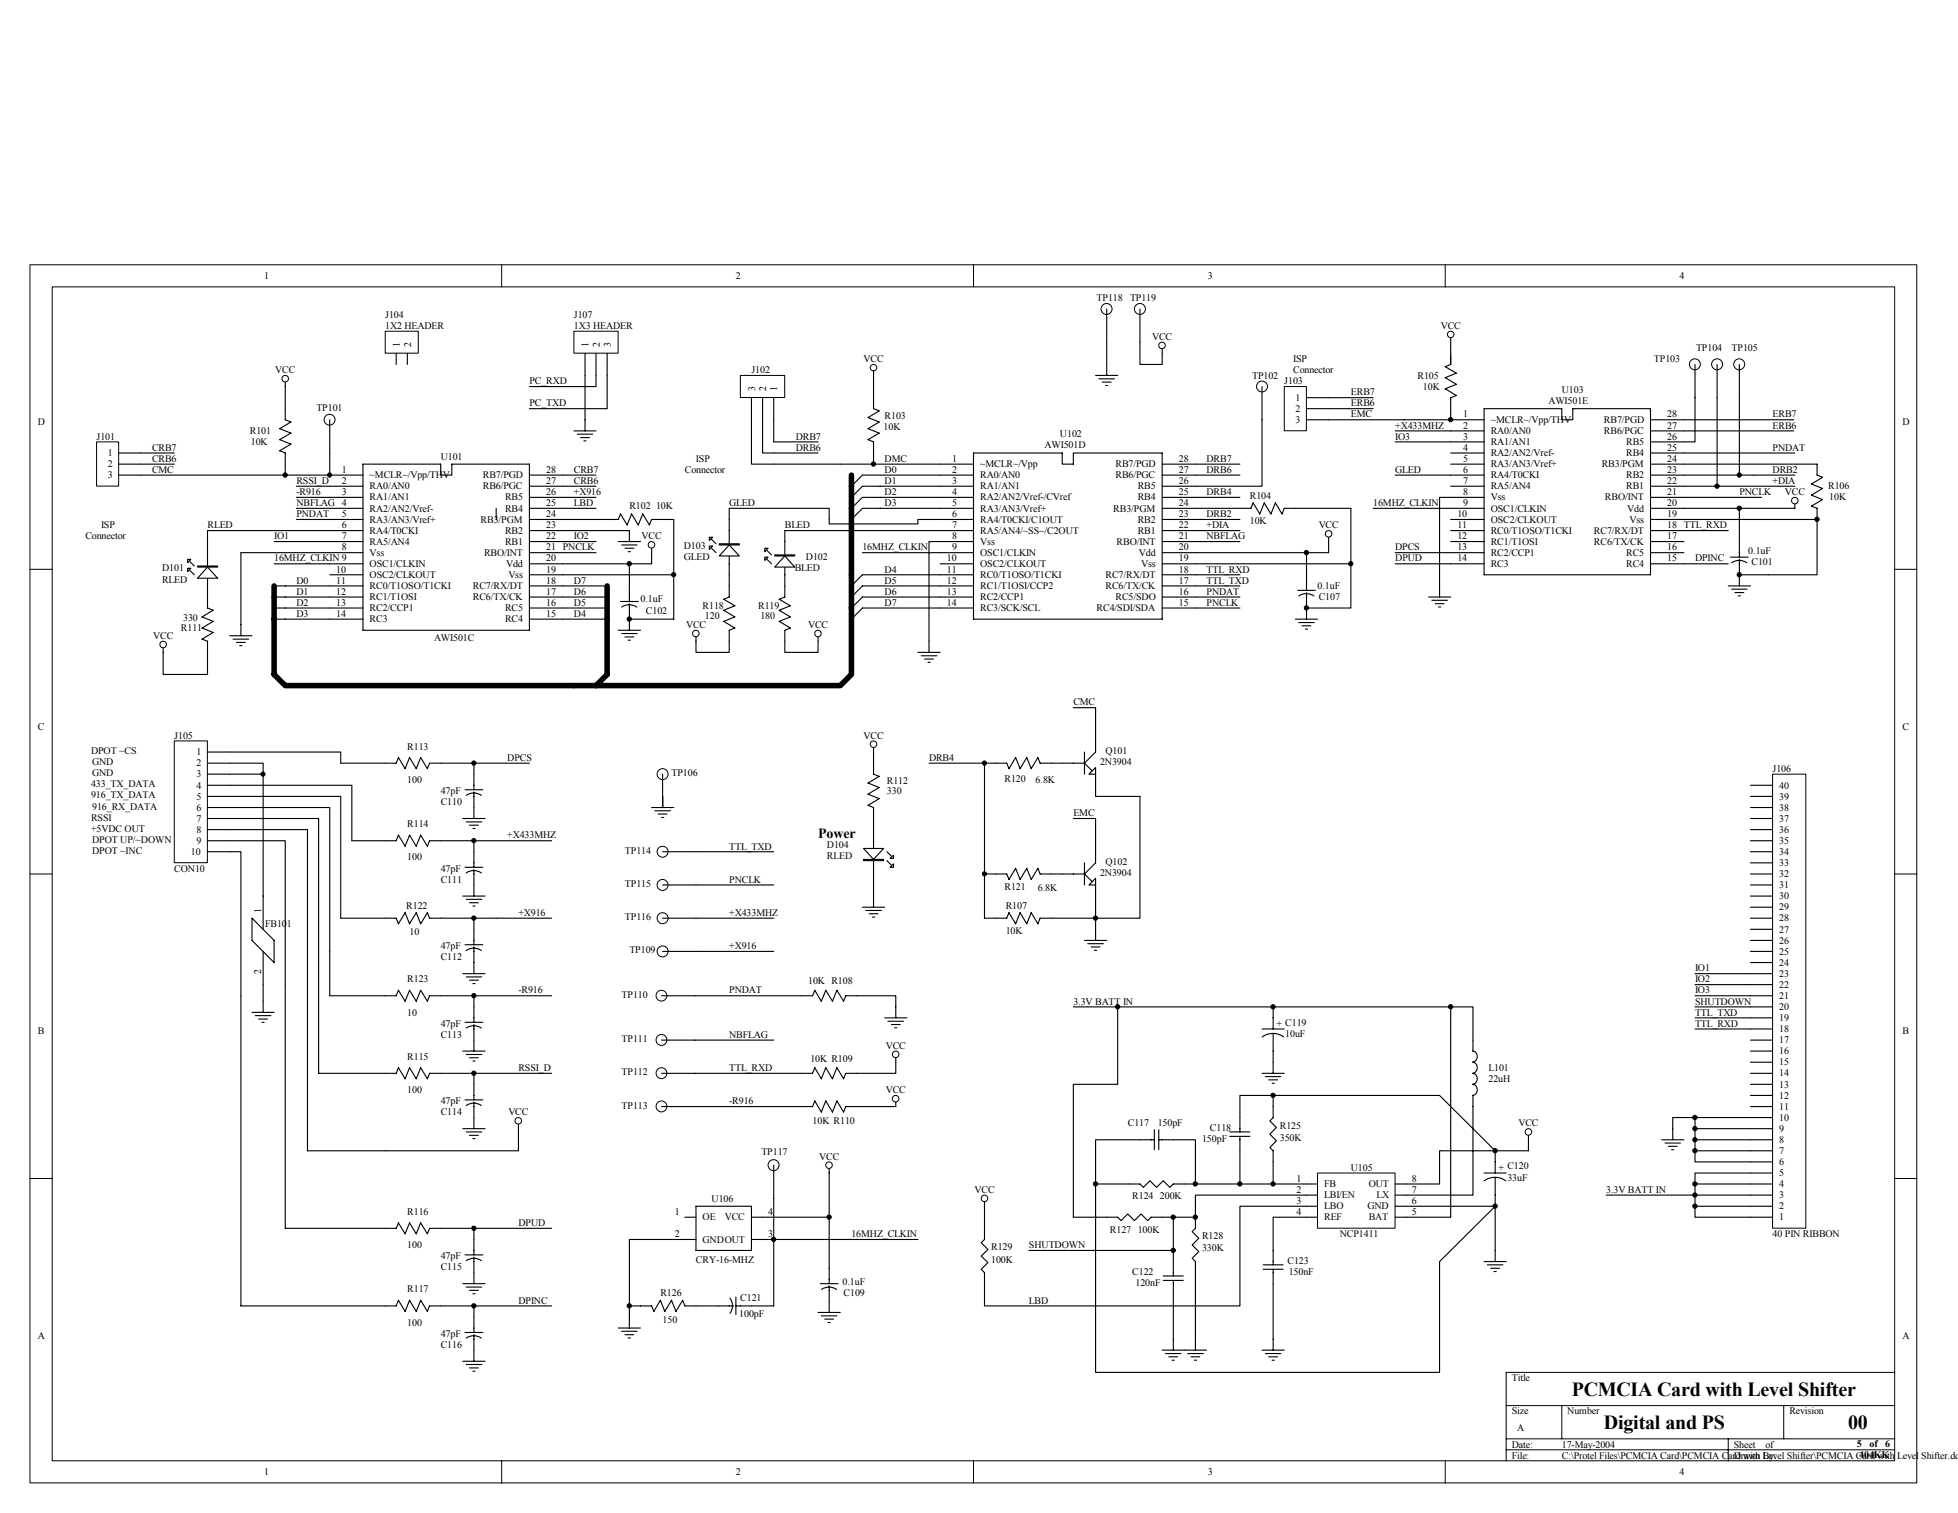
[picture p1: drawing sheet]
<svg xmlns="http://www.w3.org/2000/svg" width="279mm" height="216mm" viewBox="0 0 279 216" stroke-linecap="round" stroke-linejoin="round" font-family="sans-serif">
<g fill="none" stroke="#000" stroke-width=".14">
<path d="M4.3 37.8h269.2v173.8h-269.2zM71.6 37.8v3.1M138.9 37.8v3.1M206.2 37.8v3.1M7.5 40.9h262.9v167.5h-262.9zM4.3 81.2h3.2M270.4 81.2h3.1M4.3 124.7h3.2M270.4 124.7h3.1M4.3 168.2h3.2M270.4 168.2h3.1M270.4 195.8h-55.5v12.7"/>
<path d="M71.6 208.5v3.1M138.9 208.5v3.1M206.2 208.5v3.1M214.9 200.6h55.5M214.9 205.3h55.5M214.9 206.9h55.5M222.9 200.6v4.7M246.6 205.3v3.2M254.5 200.6v4.7"/>
<circle cx="47" cy="59.9" r=".78"/>
<circle cx="94.6" cy="135.8" r=".78"/>
<circle cx="94.6" cy="131" r=".78"/>
<circle cx="94.6" cy="121.5" r=".78"/>
<circle cx="94.6" cy="126.3" r=".78"/>
<circle cx="94.4" cy="153.1" r=".78"/>
<circle cx="94.4" cy="148.4" r=".78"/>
<circle cx="94.4" cy="157.9" r=".78"/>
<circle cx="94.4" cy="142.1" r=".77"/>
<circle cx="110.4" cy="166.3" r=".78"/>
</g>
<path d="M39.1 83.6v12.6l1.6 1.6h41.2" fill="none" stroke="#000" stroke-width=".79"/>
<g fill="none" stroke="#000" stroke-width=".16">
<path d="M40.7 58.3v1.6l.8 .3-1.6 1 1.6 .6-1.6 .9 1.6 .7-1.6 .9 .8 .3v1.6M47.1 59.9v7.9M20.1 67.8h31.7M20.1 66.2h4.8M20.1 64.6h4.8M29.6 75.7h22.2M47.1 69.4h4.7M47.1 71h4.7M47.1 72.5h4.7M47.1 74.1h4.7M47.1 77.3h4.7M51.8 66.2h11.1v1.6h1.6v-1.6h11v23.7h-23.7z"/>
<path d="M51.8 78.9h-17.4v11.8M75.5 69.4h4.8M75.5 71h4.8M75.5 78.9h4.8M75.5 67.8h4.8M75.5 72.5h4.8M75.5 74.1h4.8M75.5 75.7h4.8M75.5 77.3h4.8M29.6 85.2v1.6l.8 .3-1.6 .9 1.6 .7-1.6 .9 1.6 .7-1.6 .9 .8 .3v3.2M32.8 90.7h3.2M33.3 91.2h2.2"/>
<path d="M33.7 91.7h1.3M34.2 92.1h.3M47.1 80.5h4.7M47.1 82h4.7M47.1 83.6h4.7M47.1 85.2h4.7M47.1 86.8h4.7M47.1 88.3h4.7M75.5 80.5h4.8M75.5 82h4.8M75.5 83.6h4.8M75.5 85.2h4.8"/>
<path d="M75.5 86.8h4.8M75.5 88.3h4.8M94.6 135.8h4.7M94.6 126.3h4.7M94.6 131h4.7M94.6 121.5h4.7M94.4 142.1h4.7M94.4 148.4h16M94.4 153.2h12.7M94.4 157.9h21.6l.3-.8 .9 1.6 .6-1.6 1 1.6 .6-1.6 1 1.6 .3-.8h1.6M114.4 142.1h1.6l.3-.8 .9 1.6 .6-1.6 1 1.6 .6-1.6 1 1.6 .3-.8h1.6M114.4 153.2h1.6l.3-.8 .9 1.5 .6-1.5 1 1.5 .6-1.5 1 1.5 .3-.7h1.6"/>
<path d="M97.7 173.7h1.6M99.3 176.9h-9.5v12.6M99.3 172.1h7.9v6.3h-7.9zM107.2 176.9h23.8M107.2 173.7h11.1v9.5M110.4 166.3v20.1h-5.4M88.2 189.5h3.2M88.7 190h2.2M89.2 190.5h1.2M89.6 190.9h.4M89.8 186.4h3.2l.3 .7 .9-1.6 .7 1.6 .9-1.6 .7 1.6 .9-1.6 .3 .9h7M104.2 185.3a1.8 1.8 0 0 1 0 2.1"/>
<path d="M105 185.1v2.5M116.7 187.3h3.2M117.1 183.2h2.5M117.2 187.8h2.2M117.2 184a1.89 1.89 0 0 1 2.2 0M117.7 188.2h1.3M118.2 188.7h.3M118.3 183.5v3.8"/>
</g>
<g fill="#000" stroke="#000" stroke-width=".14">
<circle cx="40.7" cy="67.8" r=".31"/>
<circle cx="47" cy="67.8" r=".3"/>
<circle cx="110.4" cy="176.9" r=".31"/>
<circle cx="89.8" cy="186.3" r=".31"/>
</g>
<path d="M13.8 63.1h3.1v6.3h-3.1z" fill="#fff"/>
<path d="M13.8 63.1h3.1v6.3h-3.1z" fill="none" stroke="#000" stroke-width=".14"/>
<g fill="none" stroke="#000" stroke-width=".16">
<path d="M17 64.6h3.1M17 66.2h3.1M17 67.8h3.1M104.1 74.1v-1.6h14.2v1.6M110.4 64.6h6.3M110.4 63.1h6.3M123.1 72.5l-1.6 1.6M123.1 71l-1.6 1.5M123.1 69.4l-1.6 1.6M123.1 67.8l-1.6 1.6M131 93.1h3.2M131.5 93.6h2.2"/>
<path d="M131.9 94h1.3M132.4 94.5h.3M132.6 91.5v1.6"/>
</g>
<path d="M121.5 67.8v4.7" fill="none" stroke="#000" stroke-width=".79"/>
<path d="M105.7 53.6h6.3v3.1h-6.3z" fill="#fff"/>
<path d="M105.6 53.6h6.4v3.1h-6.4z" fill="none" stroke="#000" stroke-width=".14"/>
<g fill="none" stroke="#000" stroke-width=".16">
<path d="M107.2 56.7v3.2M108.8 56.7v3.2M110.4 56.7v3.2M124.7 56.7v1.6l.8 .3-1.6 1 1.6 .6-1.6 1 1.6 .6-1.6 .9 .8 .4v1.5M189.6 58.3h6.3M189.6 56.7h6.3M80.3 74.1h7.9l.3-.8 1 1.6 .6-1.6 1 1.6 .6-1.6 1 1.6 .3-.8h3.1v14.2h-6.3M112 75.7h26.9M121.5 68.6v.5M121.5 70.2v.5M121.5 71.8v.4M134.2 74.1h4.7"/>
<path d="M134.2 66.2h4.7M134.2 67.8h4.7M134.2 69.4h4.7M134.2 71h4.7M134.2 72.5h4.7M134.2 77.3h4.7M134.2 78.9h4.7M138.9 64.6h12.7v1.6h1.6v-1.6h12.6v23.7h-26.9zM165.8 74.1h4.8M165.8 75.7h4.8M165.8 66.2h4.8M165.8 67.8h4.8"/>
<path d="M165.8 69.4h4.8M165.8 71h4.8M165.8 72.5h11.1M165.8 77.3h4.8M165.8 78.9h20.6v5.3M184.8 72.5h8v8M80.3 80.5h9.5v5.3M80.3 82h15.8M88.2 89.9h3.2M88.5 85.8h2.6M88.7 86.6a1.89 1.89 0 0 1 2.2 0M88.7 90.4h2.2"/>
<path d="M89.2 90.9h1.2M89.6 91.4h.4M89.8 86.1v3.8M104.1 82v3.2l-.8 .3 1.6 .9-1.6 .7 1.6 .9-1.6 .7 1.6 .9-.8 .3v1.6M112 83.6v1.6l-.8 .3 1.6 .9-1.6 .7 1.6 .9-1.6 .7 1.6 .9-.8 .3v1.6M121.5 81.2v.5M121.5 82.8v.5M121.5 84.4v.5M121.5 86v.4M134.2 80.5h4.7M138.9 82h-15.8l-1.6 1.6M138.9 86.8h-15.8l-1.6 1.5"/>
<path d="M138.9 85.2h-15.8l-1.6 1.6M138.9 83.6h-15.8l-1.6 1.6M165.8 80.5h27M165.8 82h4.8M165.8 86.8h4.8M165.8 85.2h4.8M165.8 83.6h4.8M184.8 88.3h3.2M185.2 84.2h2.5M185.3 88.8h2.2M185.3 85a1.89 1.89 0 0 1 2.2 0M185.8 89.3h1.2"/>
<path d="M186.3 89.8h.3M186.4 84.6v3.7M192.8 80.5v6.3h-6.4"/>
</g>
<path d="M121.5 72.5v23.7l-1.6 1.6h-38M86.6 83.6v12.6l-1.6 1.6" fill="none" stroke="#000" stroke-width=".79"/>
<g fill="#000" stroke="#000" stroke-width=".14">
<circle cx="89.8" cy="88.3" r=".31"/>
<circle cx="96.1" cy="82" r=".31"/>
<circle cx="186.4" cy="86.7" r=".31"/>
<circle cx="192.8" cy="80.4" r=".31"/>
</g>
<path d="M183.3 55.2h3.1v6.3h-3.1z" fill="#fff"/>
<g fill="none" stroke="#000" stroke-width=".14">
<path d="M183.3 55.2h3.1v6.3h-3.1z"/>
<circle cx="180.1" cy="55.1" r=".78"/>
<circle cx="241.8" cy="52" r=".78"/>
<circle cx="245" cy="52" r=".78"/>
<circle cx="248.2" cy="52" r=".78"/>
<circle cx="94.6" cy="110.5" r=".78"/>
</g>
<g fill="none" stroke="#000" stroke-width=".16">
<path d="M156.3 53.6h3.2M156.8 54.1h2.2M157.3 54.5h1.3M157.8 55h.3M157.9 52v1.6M180.1 55.2v14.2h-9.5M186.4 56.7h3.2M186.4 58.3h3.2M186.4 59.9h25.4M207 50.4v1.6l-.8 .3 1.6 1-1.6 .6 1.6 .9-1.6 .7 1.6 .9-.8 .3v1.6M211.8 58.3h11.1v1.6h1.5v-1.6h11.1v23.7h-23.7zM235.5 59.9h20.5"/>
<path d="M241.9 52v11.1h-6.4M245 52v4.7M248.2 52v4.7M40.7 66.2v1.6M101.5 77l.7 .6M101.5 78.2l.7 .7M104.1 74.1v7.9M118.3 74.1v.7h12.7v-.7h3.2M176.9 72.5h1.6l.3-.7 1 1.5 .6-1.5 1 1.5 .6-1.5 .9 1.5 .4-.8h1.5M199.1 63.1h12.7M207 72.5h4.8M207 64.6h4.8"/>
<path d="M207 74.1h4.8M207 61.5h4.8M207 67.8h4.8M207 66.2h4.8M207 71h4.8M207 75.7h4.8M207 69.4h4.8M207 77.3h4.8M207 78.9h4.8M235.5 72.5h12.7v7M235.5 64.6h20.6M235.5 74.1h23.8"/>
<path d="M235.5 61.5h20.5M235.5 67.8h14.8M235.5 66.2h23.8v1.6l.8 .3-1.6 1 1.6 .6-1.6 1 1.6 .6-1.6 .9 .8 .3v1.6M235.5 71h4.8M235.5 75.7h4.8M235.5 69.4h4.8M235.5 77.3h4.8M235.5 78.9h4.8M246.9 79.5h2.6M248.2 79.8v3.8M259.3 74.1v7.9h-11.1M203.9 85.2h3.1"/>
<path d="M204.3 85.7h2.2M204.8 86.1h1.3M205.3 86.6h.3M205.4 83.6v1.6M207 80.5h4.8M235.5 80.5h4.8M246.6 83.6h3.2M247.1 80.3a1.89 1.89 0 0 1 2.2 0M247.1 84.1h2.2M247.6 84.6h1.2M248 85h.3M48.6 108.9h7.9l.4-.8 .9 1.6 .6-1.6 1 1.6 .6-1.6 1 1.6 .3-.8h14.2"/>
<path d="M50.2 120h6.3l.4-.8 .9 1.6 .6-1.6 1 1.6 .6-1.6 1 1.6 .3-.8h17.4M66 116.8h3.2M66.4 112.7h2.5M66.5 113.5a1.89 1.89 0 0 1 2.2 0M66.5 117.3h2.2M67 117.8h1.3M67.5 118.2h.3M67.6 108.9v3.8M67.6 113v3.8M67.6 120v3.8M93 115.2h3.1M93.5 115.7h2.2"/>
<path d="M93.9 116.2h1.3M94.4 116.6h.3M94.6 110.5v4.7M124.7 107.3v3.2l.8 .3-1.6 .9 1.6 .7-1.6 .9 1.6 .7-1.6 .9 .8 .3v3.2M140.5 108.9v22.1M142.1 108.9h1.6l.3 .8 .9-1.6 .7 1.6 .9-1.6 .7 1.6 .9-1.6 .3 .8h1.6M156.3 113.6h6.4v17.4h-6.4M43.9 138.9v25.3h30.1M45.5 137.4v15.8h11l.4-.8 .9 1.5 .6-1.5 1 1.5 .6-1.5 1 1.5 .3-.7h17.4M47.1 135.8v6.3h9.4l.4-.8 .9 1.6 .6-1.6 1 1.6 .6-1.6 1 1.6 .3-.8h6.3M48.6 131h7.9l.4 .8 .9-1.6 .6 1.6 1-1.6 .6 1.6 1-1.6 .3 .8h6.3M66 138.9h3.2"/>
<path d="M66 127.9h3.2M66.4 134.8h2.5M66.4 123.8h2.5M66.5 135.6a1.89 1.89 0 0 1 2.2 0M66.5 124.6a1.89 1.89 0 0 1 2.2 0M66.5 139.4h2.2M66.5 128.3h2.2M67 139.9h1.3M67 128.8h1.3M67.5 129.3h.3M67.6 124.1v3.8M67.6 135.1v3.8"/>
<path d="M70.8 131h-3.2v3.8M99.3 131h11.1M99.3 135.8h11.1M99.3 126.3h11.1M99.3 121.5h11.1M123.1 129.5h3.1M123.5 129.9h2.3M124 130.4h1.3M124.5 130.9h.3M124.7 127.9v1.6M142.1 131h1.6l.3-.8 .9 1.6 .7-1.6 .9 1.6 .7-1.6 .9 1.6 .3-.8h7.9M142.1 124.7h1.6l.3 .8 .9-1.6 .7 1.6 .9-1.6 .7 1.6 .9-1.6 .3 .8h1.6"/>
<path d="M154.7 134.2h3.2M155.2 134.7h2.2M155.7 135.1h1.3M156.2 135.6h.3M156.3 127.9v3.1M156.3 132.6v1.6M34.4 142.1v44.3h22.1l.4-.9 .9 1.6 .6-1.6 1 1.6 .6-1.6 1 1.6 .3-.7h17.4M36 144.5h3.1M36.4 144.9h2.3M36.9 145.4h1.3M37.4 145.9h.3M37.5 142.9v1.6"/>
<path d="M40.7 140.5v34.8h15.8l.4-.8 .9 1.6 .6-1.6 1 1.6 .6-1.6 1 1.6 .3-.8h17.4M66 150h3.2M66.4 157h2.5M66.4 145.9h2.5M66.5 157.8a1.89 1.89 0 0 1 2.2 0M66.5 146.7a1.89 1.89 0 0 1 2.2 0M66.5 150.5h2.2M67 150.9h1.3M67.5 140.4h.3M67.5 151.4h.3M67.6 146.2v3.8M67.6 153.2v3.8"/>
<path d="M67.6 157.3v3.8M78.7 142.1h-11.1v3.8M99.1 142.1h15.3M107.1 153.2h7.3M66 161.1h3.2M66.4 179.1h2.5M66.5 179.9a1.89 1.89 0 0 1 2.2 0M66.5 161.5h2.2M67 162h1.3M67.5 162.5h.3M67.6 175.3v3.8M67.6 179.4v3.8"/>
<path d="M66 183.2h3.2M66 194.2h3.2M66.4 190.1h2.5M66.5 190.9a1.89 1.89 0 0 1 2.2 0M66.5 183.7h2.2M66.5 194.7h2.2M67 184.1h1.3M67 195.2h1.3M67.5 184.6h.3M67.5 195.7h.3M67.6 186.4v3.7M67.6 190.5v3.7"/>
</g>
<g fill="#000" stroke="#000" stroke-width=".14">
<circle cx="259.3" cy="74.1" r=".31"/>
<circle cx="248.2" cy="82" r=".31"/>
<circle cx="67.6" cy="108.9" r=".31"/>
<circle cx="67.6" cy="119.9" r=".3"/>
<circle cx="67.6" cy="131" r=".31"/>
<circle cx="140.5" cy="124.7" r=".3"/>
<circle cx="156.3" cy="131" r=".31"/>
<circle cx="67.6" cy="142.1" r=".31"/>
<circle cx="67.6" cy="153.1" r=".31"/>
<circle cx="67.6" cy="175.3" r=".31"/>
<circle cx="67.6" cy="186.3" r=".31"/>
</g>
<g fill="#fff" stroke="#000" stroke-width=".16">
<path d="M104.1 77.8l1.4 1.5h-2.9z"/>
<path d="M101.2 76.7h.5l-.5 .4z"/>
<path d="M101.2 77.9h.5l-.5 .5z"/>
<path d="M102.6 77.6h2.9v.2h-2.9z" fill-rule="evenodd"/>
</g>
<path d="M109.5 78.5l.6 .7M109.5 79.8l.6 .7M112 75.7v7.9" fill="none" stroke="#000" stroke-width=".16"/>
<g fill="#fff" stroke="#000" stroke-width=".16">
<path d="M112 79.3l1.4 1.6h-2.8z"/>
<path d="M109.1 78.2h.5l-.5 .5z"/>
<path d="M109.1 79.5h.5l-.5 .5z"/>
<path d="M110.6 79.2h2.8v.1h-2.8z" fill-rule="evenodd"/>
</g>
<path d="M29.6 77.3v7.9M27.1 80.1l.6 .7M27.1 81.4l.6 .6M89.8 80.5h3.2" fill="none" stroke="#000" stroke-width=".16"/>
<g fill="#fff" stroke="#000" stroke-width=".16">
<path d="M29.6 80.9l1.5 1.6h-2.9z"/>
<path d="M26.8 79.8h.4l-.4 .5z"/>
<path d="M26.8 81.1h.4l-.4 .5z"/>
<path d="M28.2 80.8h2.9v.1h-2.9z" fill-rule="evenodd"/>
</g>
<g fill="none" stroke="#000" stroke-width=".16">
<path d="M245 56.7v12.7M248.2 56.7v11.1M29.6 75.7v1.6M186.4 78.9h3.2M248.2 72.5h1.6M250.3 67.8h5.8M124.7 118.4v7.9M132.6 108.9h9.5M153.2 116.8h3.1v4.7M153.2 101h3.1v4.7M126.6 122.8l.6 .6M126.6 121.5l.6 .7"/>
<path d="M140.5 124.7h1.6M140.5 131h1.6M156.3 131v1.6"/>
</g>
<g fill="#fff" stroke="#000" stroke-width=".16">
<path d="M123.2 121.1h2.9l-1.4 1.5z"/>
<path d="M127.5 123.3v.5h-.5z"/>
<path d="M127 122.5l.5-.5v.5z"/>
<path d="M123.2 122.6h2.9v.2h-2.9z" fill-rule="evenodd"/>
</g>
<g fill="none" stroke="#000" stroke-width=".16">
<path d="M123.1 72.5h11.1M123.1 71h11.1M123.1 69.4h11.1M123.1 67.8h11.1M39.1 83.6h8M39.1 85.2h8M39.1 86.8h8M39.1 88.3h8M80.3 83.6h6.3M80.3 85.2h6.3M80.3 86.8h6.3M80.3 88.3h6.3"/>
<path d="M150 108.9h4.7M154.7 107.3v3.2M156.3 105.7v1.6l-1.6 1.6 1.2 1.1 .4-.5v1h-.9l.5-.5M156.3 110.5v3.1M124.7 126.3v1.6M150 124.7h4.7M154.7 123.1v3.2M156.3 121.5v1.6l-1.6 1.6 1.2 1.1 .4-.5v1h-.9l.5-.5M156.3 126.3v1.6"/>
</g>
<g fill="#000" stroke="#000" stroke-width=".14">
<circle cx="248.2" cy="67.8" r=".31"/>
<circle cx="248.2" cy="72.5" r=".31"/>
</g>
<path d="M188 167.4h11.1v7.9h-11.1z" fill="#fff"/>
<path d="M188 167.4h11.1v7.9h-11.1z" fill="none" stroke="#000" stroke-width=".14"/>
<g fill="none" stroke="#000" stroke-width=".16">
<path d="M153.2 143.7h53.8M180.1 146.8h3.2M180.1 153.2h3.2M180.1 148a2.6 2.6 0 0 1 3.1 0M180.6 153.6h2.2M181 154.1h1.3M181.5 154.6h.3M181.7 156.3h23.7l8 7.9v3.2M181.7 143.7v3.1M181.7 147.5v5.7M210.2 150a.8 .8 0 0 1 .6 .8 .8 .8 0 0 1-.6 .8M210.2 151.6a.8 .8 0 0 1 .6 .8 .8 .8 0 0 1-.6 .7 .8 .8 0 0 1 .6 .8 .8 .8 0 0 1-.6 .8 .81 .81 0 0 1 .6 .8 .81 .81 0 0 1-.6 .8"/>
<path d="M210.2 156.3v14.2h-11.1M210.2 150v-6.3h-3.2v30h-7.9M146.8 178.4h20.6M153.2 173.7h6.3l.5 .5 .9-1 1 1 .9-1 1 1 .5-.5h6.3M164.7 162.6h-8.4v6.4h6.4l.5 .4 .9-.9 .9 .9 1-.9 .9 .9 .5-.4h9.5M164.7 161.2v2.9M165.4 162.6h5.2v6.4M165.4 161.2v2.9M167.4 173.7v8.4M170.6 173.7v1.6l-.5 .4 1 1-1 1 1 .9-1 1 .5 .4v12.7M175.5 162.2h2.9M175.5 161.5h2.9"/>
<path d="M176.9 161.5v-5.2h4.8v3.2l-.5 .5 .9 .9-.9 .9 .9 1-.9 .9 .5 .5v4.8M176.9 162.2v6.8h11.1M186.4 172.1h1.6M188 170.5h-17.4v3.2M188 173.7h-6.3v6.8M199.1 172.1h14.3v7.9M211.8 167.4h3.1M211.8 168.5a2.57 2.57 0 0 1 3.1 0M213.4 168v4.1l-8 7.9v15.8h-49.1v-26.8M218.1 164.2h-12.7v4.8h-6.3M165.8 192.7h6.4M166 182.7h2.8"/>
<path d="M166 182.1h2.8M166.3 193.1h2.2M166.8 193.6h1.3M167.3 194.1h.3M167.4 182.7v10M169.5 193.1h2.2M169.9 193.6h1.3M170.4 194.1h.4M180.1 192.7h3.2M180.3 181.1h2.8M180.3 180.5h2.8M180.6 193.1h2.2"/>
<path d="M181 193.6h1.3M181.5 194.1h.3M181.7 181.1v11.6M211.8 180h3.1M212.2 180.5h2.3M212.7 181h1.3M213.2 181.4h.3"/>
</g>
<path d="M253 110.5h4.7v64.8h-4.7z" fill="#fff"/>
<g fill="none" stroke="#000" stroke-width=".14">
<path d="M252.9 110.5h4.8v64.8h-4.8z"/>
<circle cx="40.7" cy="54" r=".47"/>
<circle cx="124.7" cy="52.5" r=".46"/>
<circle cx="165.8" cy="49.3" r=".47"/>
<circle cx="207" cy="47.7" r=".46"/>
<circle cx="93" cy="77.7" r=".47"/>
<circle cx="189.6" cy="76.2" r=".47"/>
<circle cx="256.1" cy="71.4" r=".47"/>
<circle cx="23.3" cy="92" r=".47"/>
<circle cx="99.3" cy="90.4" r=".47"/>
<circle cx="116.7" cy="90.4" r=".46"/>
<circle cx="124.6" cy="106.2" r=".47"/>
<circle cx="74" cy="159.9" r=".47"/>
<circle cx="127.8" cy="150.5" r=".47"/>
<circle cx="127.8" cy="156.8" r=".47"/>
<circle cx="118.3" cy="166.3" r=".47"/>
<circle cx="140.5" cy="171" r=".47"/>
<circle cx="218.1" cy="161.5" r=".47"/>
</g>
<g fill="none" stroke="#000" stroke-width=".16">
<path d="M40.7 54.5v3.8M124.7 52.9v3.8M165.8 49.8v.6M207 48.2v2.2M207 58.3v1.6M39.1 77.3h8M42.3 72.5h4.8M42.3 69.4h4.8M42.3 71h4.8M42.3 74.1h4.8M80.3 72.5h4.7M80.3 69.4h4.7"/>
<path d="M80.3 71h4.7M80.3 77.3h4.7M80.3 67.8h4.7M80.3 75.7h9.5v1.6M80.3 78.9h4.7M88.2 77.3h3.2M88.7 77.8h2.2M89.2 78.2h1.2M89.6 78.7h.4M93 78.2v2.3M110.4 66.2h23.8M123.1 78.9h11.1"/>
<path d="M124.7 64.6v1.6M134.2 77.3h-1.6v14.2M170.6 71h6.3M170.6 74.1h6.3M170.6 77.3h6.3M170.6 67.8h6.3M170.6 75.7h6.3M170.6 66.2h6.3M189.6 76.7v2.2M195.9 72.5h11.1M199.1 67.8h7.9M199.1 78.9h7.9"/>
<path d="M199.1 61.5h7.9M207 71h-1.6v12.6M240.3 69.4h15.8M240.3 71h11.1M240.3 75.7h6.3M256.1 71.9v.6h-6.3M23.3 92.5v3.7h6.3v-1.5M39.1 80.5h8M99.3 90.9v2.2h4.8v-1.6M116.7 90.9v2.2h-4.7v-1.6M170.6 83.6h6.3M170.6 85.2h6.3"/>
<path d="M170.6 86.8h6.3M170.6 82h6.3M199.1 80.5h7.9M240.3 80.5h6.3M124.7 106.7v.6M249.8 120h3.1M249.8 118.4h3.1M249.8 116.8h3.1M249.8 115.2h3.1M249.8 113.6h3.1M249.8 112.1h3.1M70.8 131h7.9"/>
<path d="M249.8 138.9h3.1M249.8 137.4h3.1M249.8 135.8h3.1M249.8 134.2h3.1M249.8 132.6h3.1M249.8 131h3.1M249.8 129.5h3.1M249.8 127.9h3.1M249.8 126.3h3.1M249.8 124.7h3.1M249.8 123.1h3.1M249.8 121.5h3.1"/>
<path d="M127.8 150.9v2.3h-5.5M127.8 157.3v.6h-5.5M159.5 143.7v11h-6.3v19M241.9 159.5h-3.2v3.1M241.9 146.8h11M241.9 145.2h11M241.9 143.7h11M249.8 157.9h3.1M249.8 156.3h3.1M249.8 154.7h3.1M249.8 153.2h3.1M249.8 151.6h3.1"/>
<path d="M249.8 150h3.1M249.8 148.4h3.1M249.8 142.1h3.1M249.8 140.5h3.1M252.9 159.5h-11v6.3h11M74 160.4v3.8M118.3 166.8v6.9M140.5 171.5v5.4l-.5 .4 1 1-1 .9 1 1-1 .9 .5 .5v4.8h36.4v-14.3h9.5M218.1 162v2.2M229.2 170.5h23.7M237.1 162.6h3.2M237.6 163.1h2.2"/>
<path d="M238.1 163.6h1.2M238.5 164.1h.3M241.9 172.1h11M241.9 169h11M241.9 164.2h11M241.9 162.6h11M241.9 161.1h11M252.9 167.4h-11v6.3h11"/>
</g>
<g fill="#000" stroke="#000" stroke-width=".14">
<circle cx="207" cy="59.9" r=".31"/>
<circle cx="124.6" cy="66.2" r=".31"/>
<circle cx="186.4" cy="78.9" r=".31"/>
<circle cx="245" cy="69.4" r=".31"/>
<circle cx="89.8" cy="80.4" r=".31"/>
<circle cx="159.5" cy="143.7" r=".31"/>
<circle cx="181.7" cy="156.3" r=".31"/>
<circle cx="207" cy="143.7" r=".31"/>
<circle cx="118.3" cy="173.7" r=".31"/>
<circle cx="156.3" cy="168.9" r=".31"/>
<circle cx="167.4" cy="178.4" r=".31"/>
<circle cx="167.4" cy="173.7" r=".31"/>
<circle cx="170.6" cy="168.9" r=".31"/>
<circle cx="176.9" cy="168.9" r=".31"/>
<circle cx="181.7" cy="168.9" r=".31"/>
</g>
<path d="M24.9 105.7h4.7v17.4h-4.7z" fill="#fff"/>
<path d="M24.9 105.7h4.7v17.4h-4.7z" fill="none" stroke="#000" stroke-width=".14"/>
<g fill="none" stroke="#000" stroke-width=".16">
<path d="M107.2 59.9v6.3h3.2M108.8 59.9v4.7h1.6M110.4 59.9v3.2M29.6 107.3h19v1.6M29.6 112.1h20.6v7.9M29.6 113.6h19v17.4M29.6 115.2h17.5v20.6M29.6 116.8h15.9v20.6M29.6 118.4h14.3v20.5M29.6 120h11.1v20.5M29.6 108.9h3.2M29.6 110.5h7.9"/>
<path d="M29.6 121.5h4.8v20.6M241.9 138.9h7.9M241.9 142.1h7.9M241.9 140.5h7.9"/>
</g>
<path d="M81.9 47.3h6.3v3.1h-6.3z" fill="#fff"/>
<g fill="none" stroke="#000" stroke-width=".14">
<path d="M81.9 47.3h6.3v3.1h-6.3z"/>
<circle cx="157.9" cy="44.1" r=".78"/>
<circle cx="162.7" cy="44.1" r=".78"/>
</g>
<g fill="none" stroke="#000" stroke-width=".16">
<path d="M83.5 50.4v11.1M85 50.4v4.8h-9.5M86.6 50.4v7.9h-11.1M157.9 44.1v7.9M162.7 44.1v7.9h3.1v-1.6M70.8 72.5v1.6M81.9 61.5h3.1M82.4 62h2.2M82.8 62.4h1.3M83.3 62.9h.3M32.8 108.9h4.7v23.7M36 131l3.1 3.2v3.2l-3.1-3.2z"/>
<path d="M37.5 135.8v7.1M122.3 142.1h5.5v3.1M126.2 145.2h3.2M126.7 145.7h2.2M127.2 146.2h1.3M127.7 146.7h.3"/>
</g>
<g fill="#000" stroke="#000" stroke-width=".14">
<circle cx="37.5" cy="110.5" r=".3"/>
<circle cx="140.5" cy="108.9" r=".3"/>
</g>
<path d="M55 47.3h4.7v3.1h-4.7z" fill="#fff"/>
<path d="M55 47.3h4.7v3.1h-4.7z" fill="none" stroke="#000" stroke-width=".14"/>
<path d="M56.5 50.4v1.6M58.1 50.4v1.6" fill="none" stroke="#000" stroke-width=".16"/>
<g fill="#000" stroke="#000" stroke-width=".14">
<circle cx="181.7" cy="143.7" r=".31"/>
<circle cx="241.9" cy="159.5" r=".31"/>
<circle cx="170.6" cy="173.7" r=".31"/>
<circle cx="213.3" cy="164.2" r=".31"/>
<circle cx="213.3" cy="172.1" r=".31"/>
<circle cx="241.9" cy="164.2" r=".31"/>
<circle cx="241.9" cy="170.5" r=".31"/>
<circle cx="241.9" cy="168.9" r=".31"/>
<circle cx="241.9" cy="172.1" r=".31"/>
<circle cx="241.9" cy="162.6" r=".31"/>
<circle cx="241.9" cy="161" r=".31"/>
</g>
<g font-size="2.9">
<text x="224.3" y="199.2">PCMCIA Card with Level Shifter</text>
<text x="228.9" y="203.9">Digital and PS</text>
<text x="263.7" y="203.9">00</text>
</g>
<text font-size="2" x="116.7" y="119.5">Power</text>
<g font-size="1.4">
<text x="37.7" y="39.8">1</text>
<text x="105" y="39.8">2</text>
<text x="172.3" y="39.8">3</text>
<text x="239.6" y="39.8">4</text>
<text x="55" y="45.3">J104</text>
<text x="55" y="46.9">1X2 HEADER</text>
<text x="81.9" y="45.3">J107</text>
<text x="81.9" y="46.9">1X3 HEADER</text>
<text x="156.5" y="43">TP118</text>
<text x="161.2" y="43">TP119</text>
<text x="205.6" y="46.9">VCC</text>
<text x="39.3" y="53.3">VCC</text>
<text x="57.1" y="49.5" transform="rotate(-90 57.1 49.5)">1</text>
<text x="58.7" y="49.5" transform="rotate(-90 58.7 49.5)">2</text>
<text x="84" y="49.5" transform="rotate(-90 84 49.5)">1</text>
<text x="85.6" y="49.5" transform="rotate(-90 85.6 49.5)">2</text>
<text x="87.2" y="49.5" transform="rotate(-90 87.2 49.5)">3</text>
<text x="107.2" y="53.3">J102</text>
<text x="123.2" y="51.7">VCC</text>
<text x="164.4" y="48.5">VCC</text>
<text x="184.5" y="51.7">ISP</text>
<text x="184.5" y="53.3">Connector</text>
<text x="236" y="51.7">TP103</text>
<text x="242" y="50.1">TP104</text>
<text x="247.1" y="50.1">TP105</text>
<text x="45.1" y="58.6">TP101</text>
<text x="75.5" y="54.8">PC_RXD</text>
<text x="75.5" y="58">PC_TXD</text>
<text x="107.8" y="55.8" transform="rotate(-90 107.8 55.8)">3</text>
<text x="109.3" y="55.8" transform="rotate(-90 109.3 55.8)">2</text>
<text x="110.9" y="55.8" transform="rotate(-90 110.9 55.8)">1</text>
<text x="126.2" y="59.7">R103</text>
<text x="178.7" y="54">TP102</text>
<text x="183.3" y="54.8">J103</text>
<text x="184.8" y="57.2">1</text>
<text x="184.8" y="58.8">2</text>
<text x="192.8" y="56.4">ERB7</text>
<text x="192.8" y="58">ERB6</text>
<text x="192.8" y="59.6">EMC</text>
<text x="202.3" y="54">R105</text>
<text x="203.1" y="55.6">10K</text>
<text x="208.8" y="59.6">1</text>
<text x="221" y="57.7">AWI501E</text>
<text x="222.9" y="56.1">U103</text>
<text x="237.9" y="59.6">28</text>
<text x="252.9" y="59.6">ERB7</text>
<text x="5.4" y="60.7">D</text>
<text x="13.8" y="62.7">J101</text>
<text x="15.4" y="65.1">1</text>
<text x="21.7" y="64.3">CRB7</text>
<text x="21.7" y="65.9">CRB6</text>
<text x="35.6" y="61.9">R101</text>
<text x="35.8" y="63.5">10K</text>
<text x="62.9" y="65.6">U101</text>
<text x="99.3" y="65.9">ISP</text>
<text x="113.6" y="62.7">DRB7</text>
<text x="113.6" y="64.3">DRB6</text>
<text x="126.1" y="61.3">10K</text>
<text x="126.2" y="65.9">DMC</text>
<text x="135.9" y="65.9">1</text>
<text x="149.1" y="64">AWI501D</text>
<text x="151.3" y="62.4">U102</text>
<text x="168.2" y="65.9">28</text>
<text x="172.2" y="65.9">DRB7</text>
<text x="184.8" y="60.4">3</text>
<text x="199.1" y="62.7">IO3</text>
<text x="199.1" y="61.2">+X433MHZ</text>
<text x="208.8" y="61.2">2</text>
<text x="208.8" y="62.7">3</text>
<text x="208.8" y="64.3">4</text>
<text x="208.8" y="65.9">5</text>
<text x="212.7" y="61.9">RA0/AN0</text>
<text x="212.7" y="63.5">RA1/AN1</text>
<text x="212.7" y="60.4">~MCLR~/Vpp/THV</text>
<text x="212.7" y="65.1">RA2/AN2/Vref-</text>
<text x="228.9" y="60.4">RB7/PGD</text>
<text x="228.9" y="61.9">RB6/PGC</text>
<text x="232.1" y="63.5">RB5</text>
<text x="232.1" y="65.1">RB4</text>
<text x="237.9" y="62.7">26</text>
<text x="237.9" y="64.3">25</text>
<text x="237.9" y="65.9">24</text>
<text x="237.9" y="61.2">27</text>
<text x="252.9" y="61.2">ERB6</text>
<text x="252.9" y="64.3">PNDAT</text>
<text x="271.5" y="60.7">D</text>
<text x="15.4" y="66.7">2</text>
<text x="15.4" y="68.3">3</text>
<text x="21.7" y="67.5">CMC</text>
<text x="42.3" y="69">RSSI_D</text>
<text x="42.3" y="70.6">-R916</text>
<text x="48.8" y="69">2</text>
<text x="48.8" y="70.6">3</text>
<text x="48.8" y="67.5">1</text>
<text x="52.7" y="69.8">RA0/AN0</text>
<text x="52.7" y="71.4">RA1/AN1</text>
<text x="52.7" y="68.3">~MCLR~/Vpp/THV</text>
<text x="68.9" y="68.3">RB7/PGD</text>
<text x="68.9" y="69.8">RB6/PGC</text>
<text x="72.1" y="71.4">RB5</text>
<text x="77.9" y="70.6">26</text>
<text x="77.9" y="67.5">28</text>
<text x="77.9" y="69">27</text>
<text x="81.9" y="67.5">CRB7</text>
<text x="81.9" y="69">CRB6</text>
<text x="81.9" y="70.6">+X916</text>
<text x="97.7" y="67.5">Connector</text>
<text x="126.2" y="67.5">D0</text>
<text x="126.2" y="69">D1</text>
<text x="126.2" y="70.6">D2</text>
<text x="135.9" y="67.5">2</text>
<text x="135.9" y="69">3</text>
<text x="135.9" y="70.6">4</text>
<text x="139.9" y="66.7">~MCLR~/Vpp</text>
<text x="139.9" y="68.3">RA0/AN0</text>
<text x="139.9" y="69.8">RA1/AN1</text>
<text x="139.9" y="71.4">RA2/AN2/Vref-/CVref</text>
<text x="159.2" y="66.7">RB7/PGD</text>
<text x="159.2" y="68.3">RB6/PGC</text>
<text x="162.3" y="69.8">RB5</text>
<text x="162.3" y="71.4">RB4</text>
<text x="168.2" y="69">26</text>
<text x="168.2" y="70.6">25</text>
<text x="168.2" y="67.5">27</text>
<text x="172.2" y="67.5">DRB6</text>
<text x="172.2" y="70.6">DRB4</text>
<text x="178.4" y="71.3">R104</text>
<text x="199.1" y="67.5">GLED</text>
<text x="208.8" y="70.6">8</text>
<text x="208.8" y="67.5">6</text>
<text x="208.8" y="69">7</text>
<text x="212.7" y="71.4">Vss</text>
<text x="212.7" y="66.7">RA3/AN3/Vref+</text>
<text x="212.7" y="68.3">RA4/T0CKI</text>
<text x="212.7" y="69.8">RA5/AN4</text>
<text x="228.6" y="66.7">RB3/PGM</text>
<text x="229" y="71.4">RBO/INT</text>
<text x="232.1" y="68.3">RB2</text>
<text x="232.1" y="69.8">RB1</text>
<text x="237.9" y="67.5">23</text>
<text x="237.9" y="69">22</text>
<text x="237.9" y="70.6">21</text>
<text x="248.2" y="70.6">PNCLK</text>
<text x="252.9" y="67.5">DRB2</text>
<text x="252.9" y="69">+DIA</text>
<text x="254.7" y="70.6">VCC</text>
<text x="260.9" y="69.8">R106</text>
<text x="261" y="71.4">10K</text>
<text x="12.2" y="77">Connector</text>
<text x="14.4" y="75.4">ISP</text>
<text x="29.6" y="75.4">RLED</text>
<text x="39.1" y="77">IO1</text>
<text x="42.3" y="72.2">NBFLAG 4</text>
<text x="42.3" y="73.8">PNDAT</text>
<text x="48.8" y="73.8">5</text>
<text x="48.8" y="75.4">6</text>
<text x="48.8" y="77">7</text>
<text x="52.7" y="73">RA2/AN2/Vref-</text>
<text x="52.7" y="74.6">RA3/AN3/Vref+</text>
<text x="52.7" y="76.2">RA4/T0CKI</text>
<text x="52.7" y="77.7">RA5/AN4</text>
<text x="68.6" y="74.6">RB3/PGM</text>
<text x="72.1" y="73">RB4</text>
<text x="72.1" y="76.2">RB2</text>
<text x="72.1" y="77.7">RB1</text>
<text x="77.9" y="73.8">24</text>
<text x="77.9" y="72.2">25</text>
<text x="77.9" y="75.4">23</text>
<text x="77.9" y="77">22</text>
<text x="81.9" y="77">IO2</text>
<text x="81.9" y="72.2">LBD</text>
<text x="89.8" y="72.7">R102 10K</text>
<text x="91.5" y="77">VCC</text>
<text x="104.1" y="72.2">GLED</text>
<text x="112" y="75.4">BLED</text>
<text x="126.2" y="72.2">D3</text>
<text x="135.9" y="72.2">5</text>
<text x="135.9" y="73.8">6</text>
<text x="135.9" y="75.4">7</text>
<text x="135.9" y="77">8</text>
<text x="139.9" y="73">RA3/AN3/Vref+</text>
<text x="139.9" y="74.6">RA4/T0CKI/C1OUT</text>
<text x="139.9" y="76.2">RA5/AN4/~SS~/C2OUT</text>
<text x="139.9" y="77.7">Vss</text>
<text x="158.9" y="73">RB3/PGM</text>
<text x="159.3" y="77.7">RBO/INT</text>
<text x="162.3" y="74.6">RB2</text>
<text x="162.3" y="76.2">RB1</text>
<text x="168.2" y="72.2">24</text>
<text x="168.2" y="73.8">23</text>
<text x="168.2" y="75.4">22</text>
<text x="168.2" y="77">21</text>
<text x="172.2" y="73.8">DRB2</text>
<text x="172.2" y="75.4">+DIA</text>
<text x="172.2" y="77">NBFLAG</text>
<text x="178.4" y="74.7">10K</text>
<text x="188.2" y="75.4">VCC</text>
<text x="195.9" y="72.2">16MHZ_CLKIN</text>
<text x="208" y="73.8">10</text>
<text x="208" y="75.4">11</text>
<text x="208" y="77">12</text>
<text x="208.8" y="72.2">9</text>
<text x="212.7" y="73">OSC1/CLKIN</text>
<text x="212.7" y="74.6">OSC2/CLKOUT</text>
<text x="212.7" y="76.2">RC0/T1OSO/T1CKI</text>
<text x="212.7" y="77.7">RC1/T1OSI</text>
<text x="227.5" y="76.2">RC7/RX/DT</text>
<text x="227.5" y="77.7">RC6/TX/CK</text>
<text x="232.2" y="73">Vdd</text>
<text x="232.5" y="74.6">Vss</text>
<text x="237.9" y="73.8">19</text>
<text x="237.9" y="72.2">20</text>
<text x="237.9" y="75.4">18 TTL_RXD</text>
<text x="237.9" y="77">17</text>
<text x="23.1" y="81.5">D101</text>
<text x="23.1" y="83.1">RLED</text>
<text x="39.1" y="80.1">16MHZ_CLKIN 9</text>
<text x="42.3" y="83.3">D0</text>
<text x="48" y="81.7">10</text>
<text x="48" y="83.3">11</text>
<text x="48.8" y="78.5">8</text>
<text x="52.7" y="79.3">Vss</text>
<text x="52.7" y="80.9">OSC1/CLKIN</text>
<text x="52.7" y="82.5">OSC2/CLKOUT</text>
<text x="69.1" y="79.3">RBO/INT</text>
<text x="72.2" y="80.9">Vdd</text>
<text x="72.5" y="82.5">Vss</text>
<text x="77.9" y="81.7">19</text>
<text x="77.9" y="78.5">21 PNCLK</text>
<text x="77.9" y="80.1">20</text>
<text x="77.9" y="83.3">18</text>
<text x="81.9" y="83.3">D7</text>
<text x="97.6" y="78.4">D103</text>
<text x="97.6" y="80">GLED</text>
<text x="113.4" y="81.5">BLED</text>
<text x="115" y="80">D102</text>
<text x="123.1" y="78.5">16MHZ_CLKIN</text>
<text x="126.2" y="83.3">D5</text>
<text x="126.2" y="81.7">D4</text>
<text x="135.1" y="80.1">10</text>
<text x="135.1" y="83.3">12</text>
<text x="135.1" y="81.7">11</text>
<text x="135.9" y="78.5">9</text>
<text x="139.9" y="79.3">OSC1/CLKIN</text>
<text x="139.9" y="80.9">OSC2/CLKOUT</text>
<text x="139.9" y="82.5">RC0/T1OSO/T1CKI</text>
<text x="157.8" y="82.5">RC7/RX/DT</text>
<text x="162.5" y="79.3">Vdd</text>
<text x="162.8" y="80.9">Vss</text>
<text x="168.2" y="80.1">19</text>
<text x="168.2" y="78.5">20</text>
<text x="168.2" y="81.7">18</text>
<text x="168.2" y="83.3">17</text>
<text x="172.2" y="83.3">TTL_TXD</text>
<text x="172.2" y="81.7">TTL_RXD</text>
<text x="199.1" y="78.5">DPCS</text>
<text x="199.1" y="80.1">DPUD</text>
<text x="208" y="78.5">13</text>
<text x="208" y="80.1">14</text>
<text x="212.7" y="79.3">RC2/CCP1</text>
<text x="212.7" y="80.9">RC3</text>
<text x="232.1" y="80.9">RC4</text>
<text x="232.1" y="79.3">RC5</text>
<text x="237.9" y="80.1">15</text>
<text x="237.9" y="78.5">16</text>
<text x="241.9" y="80.1">DPINC</text>
<text x="249.5" y="79">0.1uF</text>
<text x="249.9" y="80.6">C101</text>
<text x="26.1" y="88.6">330</text>
<text x="42.3" y="84.9">D1</text>
<text x="42.3" y="86.4">D2</text>
<text x="42.3" y="88">D3</text>
<text x="48" y="84.9">12</text>
<text x="48" y="86.4">13</text>
<text x="48" y="88">14</text>
<text x="52.7" y="84.1">RC0/T1OSO/T1CKI</text>
<text x="52.7" y="85.6">RC1/T1OSI</text>
<text x="52.7" y="87.2">RC2/CCP1</text>
<text x="52.7" y="88.8">RC3</text>
<text x="67.5" y="84.1">RC7/RX/DT</text>
<text x="67.5" y="85.6">RC6/TX/CK</text>
<text x="72.1" y="88.8">RC4</text>
<text x="72.1" y="87.2">RC5</text>
<text x="77.9" y="88">15</text>
<text x="77.9" y="86.4">16</text>
<text x="77.9" y="84.9">17</text>
<text x="81.9" y="84.9">D6</text>
<text x="81.9" y="86.4">D5</text>
<text x="81.9" y="88">D4</text>
<text x="91.4" y="86">0.1uF</text>
<text x="92.2" y="87.5">C102</text>
<text x="97.9" y="89.6">VCC</text>
<text x="100.3" y="86.9">R118</text>
<text x="100.6" y="88.3">120</text>
<text x="108.2" y="86.9">R119</text>
<text x="108.5" y="88.3">180</text>
<text x="115.3" y="89.6">VCC</text>
<text x="126.2" y="86.4">D7</text>
<text x="126.2" y="84.9">D6</text>
<text x="135.1" y="84.9">13</text>
<text x="135.1" y="86.4">14</text>
<text x="139.9" y="84.1">RC1/T1OSI/CCP2</text>
<text x="139.9" y="85.6">RC2/CCP1</text>
<text x="139.9" y="87.2">RC3/SCK/SCL</text>
<text x="156.5" y="87.2">RC4/SDI/SDA</text>
<text x="157.8" y="84.1">RC6/TX/CK</text>
<text x="159.2" y="85.6">RC5/SDO</text>
<text x="168.2" y="86.4">15</text>
<text x="168.2" y="84.9">16</text>
<text x="172.2" y="84.9">PNDAT</text>
<text x="172.2" y="86.4">PNCLK</text>
<text x="188" y="84.1">0.1uF</text>
<text x="188.2" y="85.6">C107</text>
<text x="21.9" y="91.2">VCC</text>
<text x="25.8" y="90.1">R111</text>
<text x="61.9" y="91.5">AWI501C</text>
<text x="153.2" y="100.7">CMC</text>
<text x="5.4" y="104.1">C</text>
<text x="13" y="107.6">DPOT ~CS</text>
<text x="24.9" y="105.4">J105</text>
<text x="28" y="107.8">1</text>
<text x="58.1" y="107">R113</text>
<text x="123.2" y="105.4">VCC</text>
<text x="157.8" y="107.6">Q101</text>
<text x="271.5" y="104.1">C</text>
<text x="13" y="113.9">916_TX_DATA</text>
<text x="13" y="112.4">433_TX_DATA</text>
<text x="13.1" y="110.8">GND</text>
<text x="13.1" y="109.2">GND</text>
<text x="28" y="109.3">2</text>
<text x="28" y="110.9">3</text>
<text x="28" y="112.5">4</text>
<text x="58.1" y="111.7">100</text>
<text x="62.9" y="113.3">47pF</text>
<text x="72.4" y="108.6">DPCS</text>
<text x="95.8" y="110.8">TP106</text>
<text x="126.6" y="111.9">R112</text>
<text x="126.6" y="113.3">330</text>
<text x="132.6" y="108.6">DRB4</text>
<text x="143.3" y="111.6">R120</text>
<text x="147.8" y="111.7">6.8K</text>
<text x="157" y="109.2">2N3904</text>
<text x="252.9" y="110.2">J106</text>
<text x="253.9" y="112.5">40</text>
<text x="13" y="118.7">+5VDC OUT</text>
<text x="13" y="117.1">RSSI</text>
<text x="13.1" y="115.5">916_RX_DATA</text>
<text x="28" y="114.1">5</text>
<text x="28" y="115.7">6</text>
<text x="28" y="117.3">7</text>
<text x="28" y="118.9">8</text>
<text x="58.1" y="118">R114</text>
<text x="62.9" y="114.9">C110</text>
<text x="72.4" y="119.6">+X433MHZ</text>
<text x="153.2" y="116.5">EMC</text>
<text x="253.9" y="118.9">36</text>
<text x="253.9" y="117.3">37</text>
<text x="253.9" y="115.7">38</text>
<text x="253.9" y="114.1">39</text>
<text x="13.1" y="121.8">DPOT ~INC</text>
<text x="13.1" y="120.3">DPOT UP/~DOWN</text>
<text x="24.9" y="124.4">CON10</text>
<text x="27.2" y="122">10</text>
<text x="28" y="120.4">9</text>
<text x="58.1" y="122.8">100</text>
<text x="62.9" y="126">C111</text>
<text x="62.9" y="124.4">47pF</text>
<text x="89.2" y="121.8">TP114</text>
<text x="104.1" y="121.2">TTL_TXD</text>
<text x="104.1" y="126">PNCLK</text>
<text x="118" y="121.1">D104</text>
<text x="118" y="122.6">RLED</text>
<text x="157" y="125">2N3904</text>
<text x="157.8" y="123.4">Q102</text>
<text x="253.9" y="125.2">32</text>
<text x="253.9" y="123.6">33</text>
<text x="253.9" y="122">34</text>
<text x="253.9" y="120.4">35</text>
<text x="37.3" y="130.2" transform="rotate(-90 37.3 130.2)">1</text>
<text x="58" y="129.8">R122</text>
<text x="74" y="130.7">+X916</text>
<text x="89.2" y="126.6">TP115</text>
<text x="89.2" y="131.3">TP116</text>
<text x="104.1" y="130.7">+X433MHZ</text>
<text x="143.3" y="127.1">R121</text>
<text x="143.5" y="129.8">R107</text>
<text x="148.1" y="127.2">6.8K</text>
<text x="253.9" y="131.5">28</text>
<text x="253.9" y="129.9">29</text>
<text x="253.9" y="128.3">30</text>
<text x="253.9" y="126.7">31</text>
<text x="37.8" y="132.3">FB101</text>
<text x="58.4" y="133.4">10</text>
<text x="62.9" y="137">C112</text>
<text x="62.9" y="135.4">47pF</text>
<text x="89.8" y="136.1">TP109</text>
<text x="104.1" y="135.4">+X916</text>
<text x="143.5" y="133.2">10K</text>
<text x="253.9" y="137.8">24</text>
<text x="253.9" y="136.2">25</text>
<text x="253.9" y="134.6">26</text>
<text x="253.9" y="133.1">27</text>
<text x="37.3" y="138.9" transform="rotate(-90 37.3 138.9)">2</text>
<text x="58.1" y="140.2">R123</text>
<text x="74" y="141.8">-R916</text>
<text x="88.7" y="142.4">TP110</text>
<text x="104.1" y="141.8">PNDAT</text>
<text x="115.3" y="140.5">10K R108</text>
<text x="153.2" y="143.3">3.3V BATT IN</text>
<text x="241.9" y="143.3">SHUTDOWN</text>
<text x="241.9" y="138.6">IO1</text>
<text x="241.9" y="140.2">IO2</text>
<text x="241.9" y="141.8">IO3</text>
<text x="253.9" y="142.6">21</text>
<text x="253.9" y="141">22</text>
<text x="253.9" y="139.4">23</text>
<text x="5.4" y="147.6">B</text>
<text x="58.1" y="144.9">10</text>
<text x="62.9" y="148.1">C113</text>
<text x="62.9" y="146.5">47pF</text>
<text x="88.7" y="148.7">TP111</text>
<text x="104.1" y="148.1">NBFLAG</text>
<text x="126.4" y="149.7">VCC</text>
<text x="182.1" y="146.5">+ C119</text>
<text x="183.4" y="147.9">10uF</text>
<text x="241.9" y="144.9">TTL_TXD</text>
<text x="241.9" y="146.5">TTL_RXD</text>
<text x="253.9" y="148.9">17</text>
<text x="253.9" y="147.3">18</text>
<text x="253.9" y="145.7">19</text>
<text x="253.9" y="144.1">20</text>
<text x="271.5" y="147.6">B</text>
<text x="58.1" y="151.2">R115</text>
<text x="58.1" y="156">100</text>
<text x="74" y="152.8">RSSI_D</text>
<text x="88.7" y="153.5">TP112</text>
<text x="104.1" y="152.8">TTL_RXD</text>
<text x="115.6" y="151.6">10K R109</text>
<text x="126.4" y="156">VCC</text>
<text x="212.4" y="152.8">L101</text>
<text x="212.4" y="154.4">22uH</text>
<text x="253.9" y="155.2">13</text>
<text x="253.9" y="153.6">14</text>
<text x="253.9" y="152">15</text>
<text x="253.9" y="150.5">16</text>
<text x="62.9" y="159.2">C114</text>
<text x="62.9" y="157.6">47pF</text>
<text x="72.5" y="159.2">VCC</text>
<text x="88.7" y="158.2">TP113</text>
<text x="104.1" y="157.6">-R916</text>
<text x="116" y="160.4">10K R110</text>
<text x="160.9" y="160.7">C117</text>
<text x="165.2" y="160.7">150pF</text>
<text x="172.7" y="161.4">C118</text>
<text x="182.6" y="161">R125</text>
<text x="216.7" y="160.7">VCC</text>
<text x="253.9" y="161.5">9</text>
<text x="253.9" y="159.9">10</text>
<text x="253.9" y="158.3">11</text>
<text x="253.9" y="156.8">12</text>
<text x="108.6" y="164.8">TP117</text>
<text x="116.9" y="165.5">VCC</text>
<text x="171.5" y="162.9">150pF</text>
<text x="182.6" y="162.8">350K</text>
<text x="192.8" y="167">U105</text>
<text x="213.8" y="167">+ C120</text>
<text x="253.9" y="167.8">5</text>
<text x="253.9" y="166.3">6</text>
<text x="253.9" y="164.7">7</text>
<text x="253.9" y="163.1">8</text>
<text x="58.1" y="173.4">R116</text>
<text x="96.3" y="173.4">1</text>
<text x="101.5" y="171.5">U106</text>
<text x="109.6" y="173.4">4</text>
<text x="139.1" y="170.2">VCC</text>
<text x="161.6" y="171.2">R124 200K</text>
<text x="185" y="168.6">1</text>
<text x="185" y="170.2">2</text>
<text x="185" y="171.8">3</text>
<text x="185" y="173.4">4</text>
<text x="189" y="169.4">FB</text>
<text x="189" y="171">LBI/EN</text>
<text x="189" y="172.6">LBO</text>
<text x="195.1" y="172.6">GND</text>
<text x="195.3" y="169.4">OUT</text>
<text x="196.4" y="171">LX</text>
<text x="201.5" y="173.4">5</text>
<text x="201.5" y="170.2">7</text>
<text x="201.5" y="168.6">8</text>
<text x="201.5" y="171.8">6</text>
<text x="215.1" y="168.5">33uF</text>
<text x="229.2" y="170.2">3.3V BATT IN</text>
<text x="253.9" y="172.6">2</text>
<text x="253.9" y="171">3</text>
<text x="253.9" y="169.4">4</text>
<text x="58.1" y="178.1">100</text>
<text x="62.9" y="179.7">47pF</text>
<text x="74" y="174.9">DPUD</text>
<text x="96.3" y="176.5">2</text>
<text x="100.3" y="174.2">OE</text>
<text x="100.3" y="177.3">GNDOUT</text>
<text x="103.4" y="174.2">VCC</text>
<text x="109.6" y="176.5">3</text>
<text x="121.5" y="176.5">16MHZ_CLKIN</text>
<text x="141.4" y="178.4">R129</text>
<text x="146.8" y="178.1">SHUTDOWN</text>
<text x="158.4" y="175.9">R127 100K</text>
<text x="171.5" y="176.8">R128</text>
<text x="171.5" y="178.6">330K</text>
<text x="189" y="174.2">REF</text>
<text x="191.2" y="176.5">NCP1411</text>
<text x="195.3" y="174.2">BAT</text>
<text x="252.9" y="176.5">40 PIN RIBBON</text>
<text x="253.9" y="174.2">1</text>
<text x="58.1" y="184.4">R117</text>
<text x="62.9" y="181.3">C115</text>
<text x="94.2" y="184.9">R126</text>
<text x="99.3" y="180.2">CRY-16-MHZ</text>
<text x="105.6" y="185.7">C121</text>
<text x="120.2" y="183.3">0.1uF</text>
<text x="120.4" y="184.9">C109</text>
<text x="141.4" y="180.2">100K</text>
<text x="161.6" y="181.9">C122</text>
<text x="162" y="183.5">120nF</text>
<text x="183.7" y="180.3">C123</text>
<text x="183.9" y="181.9">150nF</text>
<text x="5.4" y="191.1">A</text>
<text x="58.1" y="189.2">100</text>
<text x="62.9" y="190.8">47pF</text>
<text x="74" y="186">DPINC</text>
<text x="94.6" y="188.8">150</text>
<text x="105.5" y="187.9">100pF</text>
<text x="146.8" y="186">LBD</text>
<text x="271.5" y="191.1">A</text>
<text x="62.9" y="192.3">C116</text>
<text x="215.7" y="197.1">Title</text>
<text x="215.7" y="201.8">Size</text>
<text x="223.6" y="201.8">Number</text>
<text x="255.3" y="201.8">Revision</text>
<text x="215.7" y="206.6">Date:</text>
<text x="215.7" y="208.1">File:</text>
<text x="216.5" y="204.2">A</text>
<text x="222.9" y="208.1">C:\Protel Files\PCMCIA Card\PCMCIA Card with Level Shifter\PCMCIA Card with Level Shifter.dd</text>
<text x="222.9" y="206.6">17-May-2004</text>
<text x="247.4" y="208.1">Drawn By:</text>
<text x="247.4" y="206.6">Sheet</text>
<text x="251.9" y="206.6">of</text>
<text x="265" y="206.4">5</text>
<text x="265.3" y="208">404KK</text>
<text x="266.8" y="206.4">of 6</text>
<text x="37.7" y="210.5">1</text>
<text x="105" y="210.5">2</text>
<text x="172.3" y="210.5">3</text>
<text x="239.6" y="210.5">4</text>
</g>
</svg>
